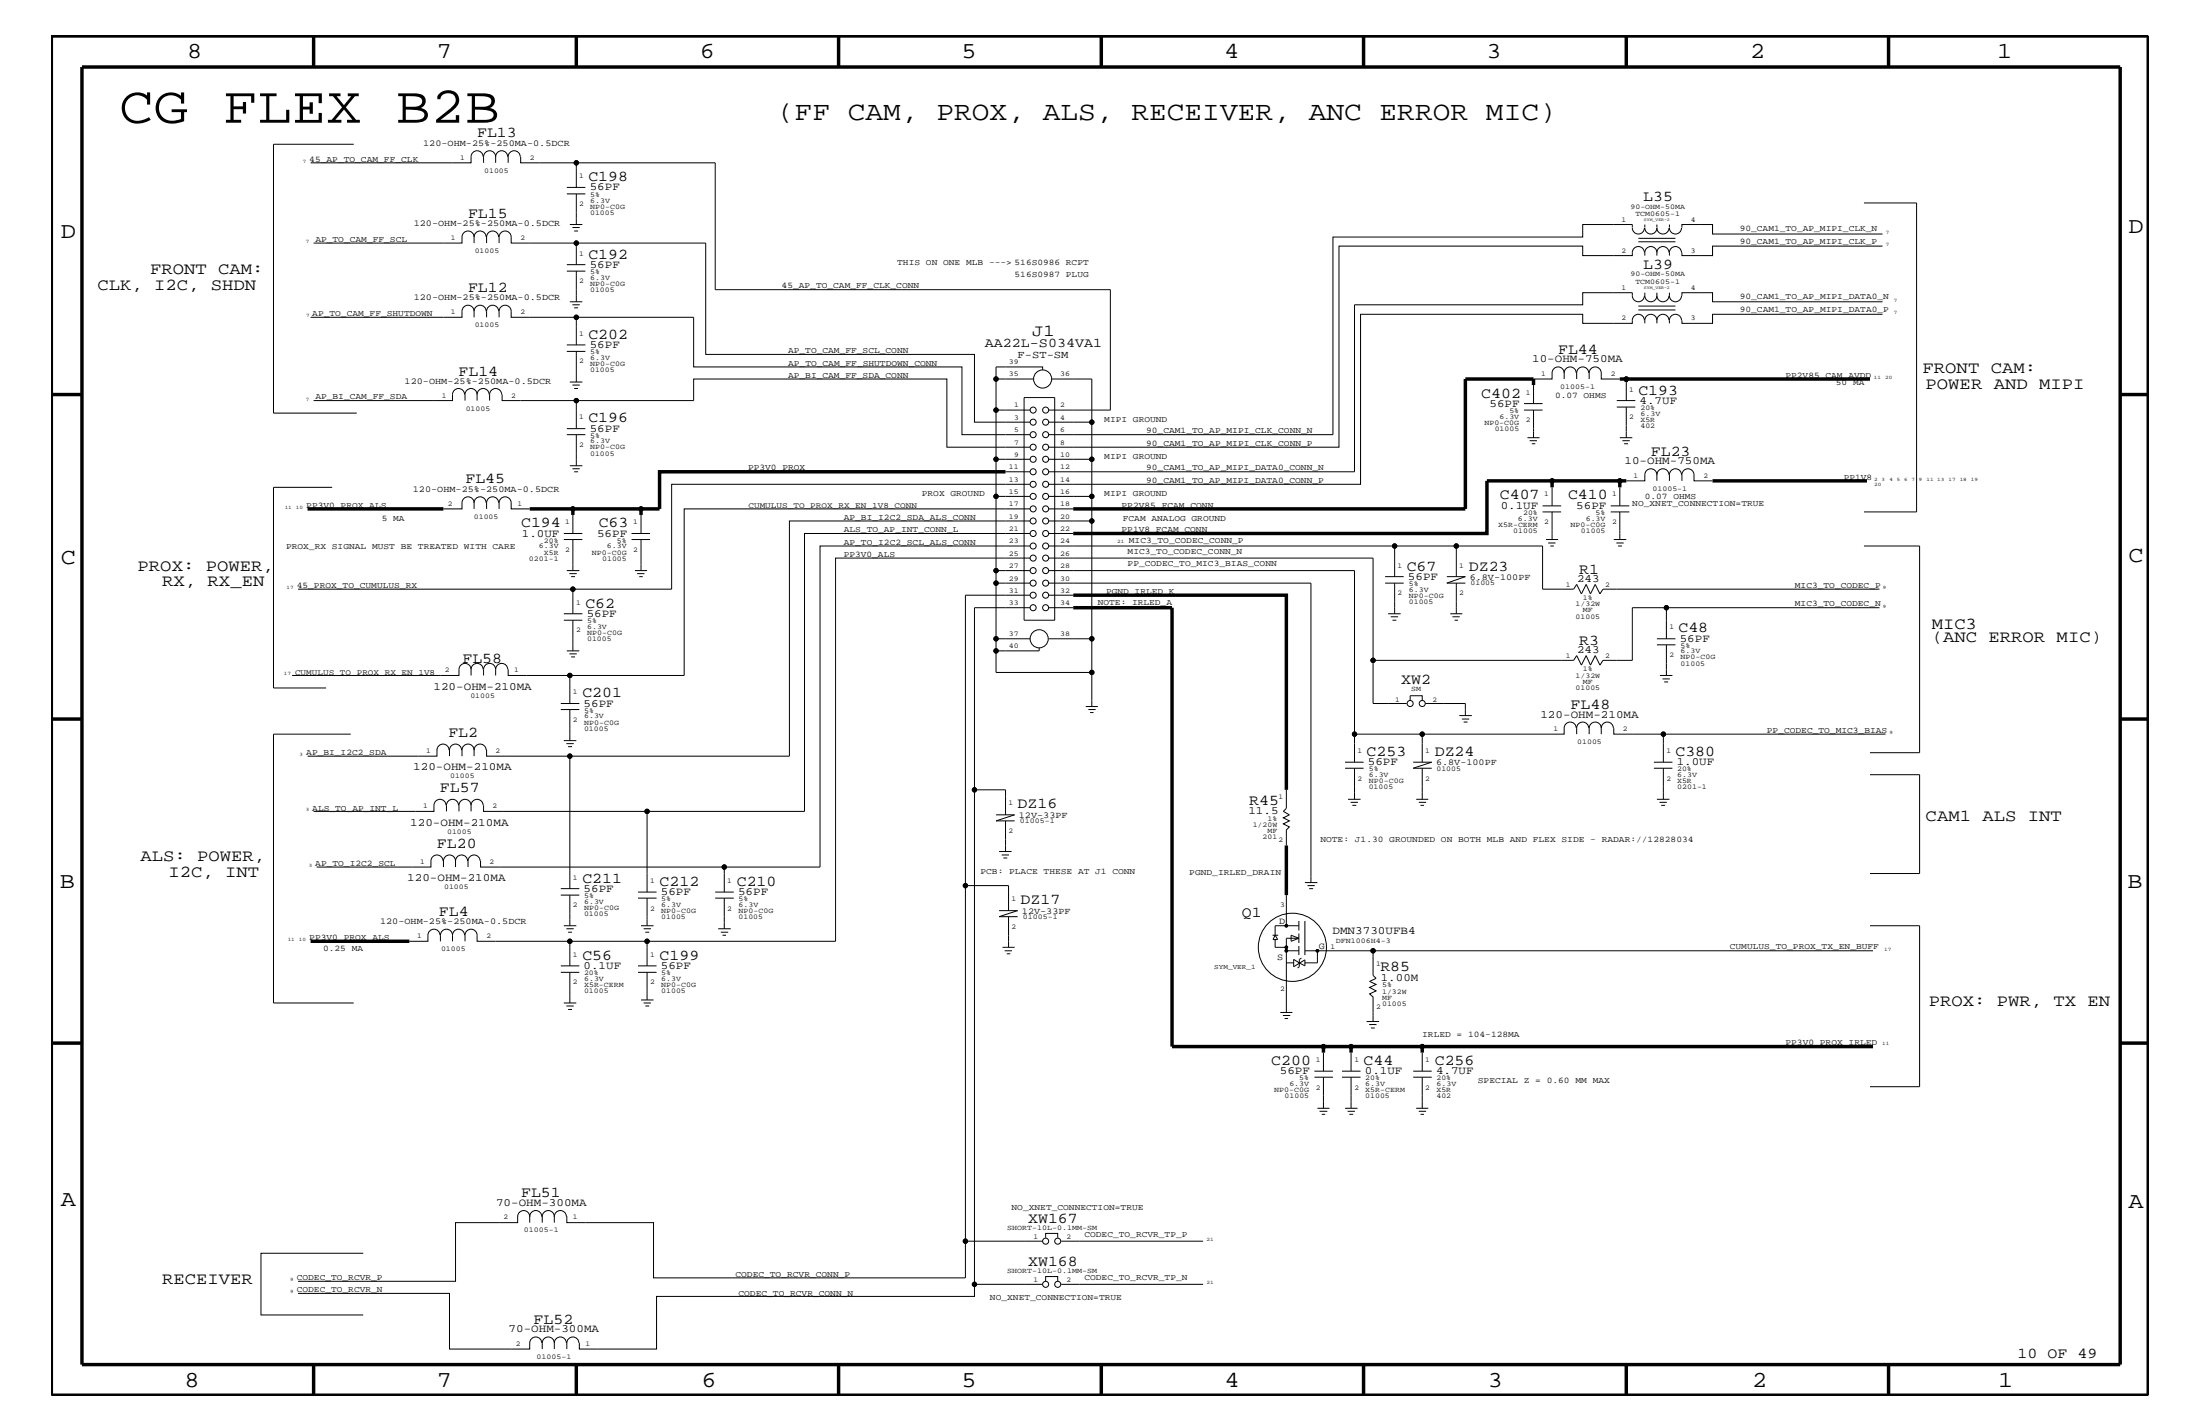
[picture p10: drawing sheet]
<svg xmlns="http://www.w3.org/2000/svg" width="432mm" height="279mm" viewBox="0 0 432 279" stroke-linecap="round" stroke-linejoin="round" font-family="sans-serif">
<g fill="none" stroke="#000" stroke-width=".2">
<path d="M69.4 28.3h-15.7v52.8h16.3M94.8 30.8a1.19 1.19 0 0 0-1.2-1.2 1.19 1.19 0 0 0-1.1 1.2v1.1h-31.5M97.3 30.8a1.19 1.19 0 0 0-1.2-1.2 1.19 1.19 0 0 0-1.2 1.2v1.1M97.3 30.8a1.19 1.19 0 0 1 1.2-1.2 1.19 1.19 0 0 1 1.2 1.2M97.3 30.8v1.1M102.1 30.8a1.19 1.19 0 0 0-1.2-1.2 1.19 1.19 0 0 0-1.2 1.2v1.1M102.2 30.8v1.1h10.9v4.9M111.3 38h3.6M111.3 36.8h3.6M113.1 31.9h27.3v24.9h77.5v23.7h-12.1M113.1 38v6.1M365.8 39.8h10.4v60.6h-10.4"/>
<path d="M93 46.5a1.19 1.19 0 0 0-1.1-1.2 1.19 1.19 0 0 0-1.2 1.2v1.2h-29.1M93 46.5a1.19 1.19 0 0 1 1.2-1.2 1.19 1.19 0 0 1 1.2 1.2M93 46.5v1.2M97.9 46.5a1.19 1.19 0 0 0-1.2-1.2 1.19 1.19 0 0 0-1.2 1.2v1.2M98 47.7v-1.2a1.19 1.19 0 0 1 1.1-1.2 1.19 1.19 0 0 1 1.2 1.2v1.2h38.2v21.8h52.8v13.3h10.9M111.3 53.2h3.6M111.3 51.9h3.6M111.8 44.1h2.5M111.8 59.2h2.5M112.4 44.6h1.4M112.4 59.8h1.4M112.7 45.3h.8"/>
<path d="M113.1 47.7v4.2M113.1 53.2v6M320.4 44.7a1.19 1.19 0 0 0 1.2 1.2 1.19 1.19 0 0 0 1.1-1.2M320.4 44.6v-.5h-9.8v2.4h-49v38.8h-55.8M321.6 47.4h7.2M321.6 46.8h7.2M322.7 49.6a1.19 1.19 0 0 0-1.1-1.2 1.19 1.19 0 0 0-1.2 1.2v.6h-9.8v-1.9h-47.8v39.4h-57M322.7 58a1.19 1.19 0 0 1-1.1 1.2 1.19 1.19 0 0 1-1.2-1.2v-.6h-9.8v2.4h-44.7v32.8h-60.1M322.8 44.7a1.19 1.19 0 0 0 1.2 1.2 1.19 1.19 0 0 0 1.2-1.2 1.19 1.19 0 0 0 1.2 1.2 1.19 1.19 0 0 0 1.2-1.2M322.8 57.4a1.27 1.27 0 0 0 .5 1.6 1.27 1.27 0 0 0 1.7-.3l.2-.7M322.8 44.1v.5M325.2 49.6a1.19 1.19 0 0 0-1.2-1.2 1.19 1.19 0 0 0-1.2 1.2v.6"/>
<path d="M325.2 49.6a1.19 1.19 0 0 1 1.2-1.2 1.19 1.19 0 0 1 1.2 1.2M325.2 58a1.19 1.19 0 0 0 1.2 1.2 1.19 1.19 0 0 0 1.2-1.2M325.2 44.1v.5M325.2 49.6v.6M325.2 57.4v.6M327.7 44.7a1.19 1.19 0 0 0 1.1 1.2 1.19 1.19 0 0 0 1.2-1.2M327.7 57.4a1.27 1.27 0 0 0 .5 1.6 1.27 1.27 0 0 0 1.6-.3l.2-.7M327.7 44.1v.5M330 49.6a1.19 1.19 0 0 0-1.2-1.2 1.19 1.19 0 0 0-1.1 1.2v.6M330.1 44.6v-.5h6v1.8h33.4M330.1 58v-.6h6v1.8h33.4M369.5 48.3h-33.4v1.9h-6v-.6"/>
<path d="M91.2 77.4a1.19 1.19 0 0 0-1.2-1.2 1.19 1.19 0 0 0-1.2 1.2v1.2h-27.2M93 61.1a1.19 1.19 0 0 0-1.1-1.2 1.19 1.19 0 0 0-1.2 1.2v1.2h-29.7M93 61.1a1.19 1.19 0 0 1 1.2-1.2 1.19 1.19 0 0 1 1.2 1.2M93 61.1v1.2M93.6 77.4a1.19 1.19 0 0 0-1.1-1.2 1.19 1.19 0 0 0-1.2 1.2v1.2M93.6 77.4a1.19 1.19 0 0 1 1.2-1.2 1.19 1.19 0 0 1 1.2 1.2M93.6 77.4v1.2M97.9 61.1a1.19 1.19 0 0 0-1.2-1.2 1.19 1.19 0 0 0-1.2 1.2v1.2M98 62.3v-1.2a1.19 1.19 0 0 1 1.1-1.2 1.19 1.19 0 0 1 1.2 1.2v1.2h35.8v9.7h52.7v13.3h13.4M98.5 77.4a1.19 1.19 0 0 0-1.2-1.2 1.19 1.19 0 0 0-1.2 1.2v1.2M98.6 77.4v1.2h37.5v-4.2h49.7v13.3h16.4M111.3 68.9h3.6"/>
<path d="M111.3 67.7h3.6M111.8 75h2.5M112.4 75.6h1.4M112.7 60.4h.8M112.7 76.2h.8M113.1 62.3v5.4M113.1 68.9v6.1M113.1 78.6v5.5M201 78h6v43.7h-6zM202.8 74.4h-7.3v6.1h6.7M204.6 72.6v-.6h-9.1v2.4M206.4 74.4h7.9v8.4"/>
<path d="M299.1 79.2h3.7M301 75.6v3.6M307 73.2a1.19 1.19 0 0 0-1.2-1.2 1.19 1.19 0 0 0-1.2 1.2v1.2h-3.6M307 73.2a1.19 1.19 0 0 1 1.2-1.2 1.19 1.19 0 0 1 1.2 1.2M307 73.2v1.2M311.8 73.2a1.19 1.19 0 0 0-1.2-1.2 1.19 1.19 0 0 0-1.1 1.2v1.2M311.9 74.4v-1.2a1.19 1.19 0 0 1 1.2-1.2 1.19 1.19 0 0 1 1.2 1.2v1.2h3.6M317.3 79.9h3.7M317.3 78.6h3.7M319.2 75v3.6M319.2 79.9v6M321.6 60.8h7.2"/>
<path d="M321.6 60.1h7.2M322.7 62.9a1.19 1.19 0 0 0-1.1-1.2 1.19 1.19 0 0 0-1.2 1.2v.5h-9.8v-1.7h-43.6v33.3h-61.2M325.2 62.9a1.19 1.19 0 0 0-1.2-1.2 1.19 1.19 0 0 0-1.2 1.2v.5M325.2 62.9a1.19 1.19 0 0 1 1.2-1.2 1.19 1.19 0 0 1 1.2 1.2M325.2 62.9v.5M330 62.9a1.19 1.19 0 0 0-1.2-1.2 1.19 1.19 0 0 0-1.1 1.2v.5M369.5 61.7h-33.4v1.7h-6v-.5M65.2 95.6h-11.5v39.4h10.3M93 98.7a1.19 1.19 0 0 1 1.2-1.2 1.19 1.19 0 0 1 1.2 1.2M93 98.7a1.19 1.19 0 0 0-1.1-1.2 1.19 1.19 0 0 0-1.2 1.2v1.2h-3.7M93 98.7v1.2M97.9 98.7a1.19 1.19 0 0 0-1.2-1.2 1.19 1.19 0 0 0-1.2 1.2v1.2"/>
<path d="M98 99.9v-1.2a1.19 1.19 0 0 1 1.1-1.2 1.19 1.19 0 0 1 1.2 1.2v1.2h3.7M111.3 85.3h3.6M111.3 84.1h3.6M111.8 91.4h2.5M112.4 92h1.4M112.7 92.6h.8M113.1 85.3v6.1M195.5 80.5v9.6M195.5 97.4v14.6M197.4 92.6h4.8M202.2 90.1h-6.7v7.3h6.7M202.2 99.9h-67.9v32.6h-22.5v5.5"/>
<path d="M202.2 95h-70.4v20.6h-19.4v4.8M205.8 90.1h8.5v7.3h-8.5M205.8 82.8h8.5v7.3M205.8 99.9h4.9M214.3 97.4v4.8M299.1 80.5h3.7M299.8 85.9h2.4M300.2 86.5h1.5M300.7 87.1h.6M301 80.5v5.4M302.8 99.3h3.6M304.6 95.6v3.7"/>
<path d="M316.1 99.3h3.7M317.9 95.6v3.7M317.9 85.9h2.5M318.4 86.5h1.5M318.8 87.1h.7M325.2 93.2a1.19 1.19 0 0 0-1.2-1.2 1.19 1.19 0 0 0-1.2 1.2v1.1h-3.6M325.2 93.2a1.19 1.19 0 0 1 1.2-1.2 1.19 1.19 0 0 1 1.2 1.2M325.2 93.2v1.1M330 93.2a1.19 1.19 0 0 0-1.2-1.2 1.19 1.19 0 0 0-1.1 1.2v1.1M330.1 94.3v-1.1a1.19 1.19 0 0 1 1.2-1.2 1.19 1.19 0 0 1 1.2 1.2v1.1h3.6M58.5 115.6h53.9M110.7 104.7h3.6"/>
<path d="M110.7 105.9h3.6M111.3 112h2.4M111.8 112.6h1.4M112.1 113.1h.8M112.4 101v3.7M112.4 105.9v6.1M124 104.7h3.6M124 105.9h3.6M124.6 112h2.4M125.1 112.6h1.4M125.5 113.1h.7M125.8 101v3.7"/>
<path d="M125.8 105.9v6.1M195.5 114.4v17.5h18.8v-6.6h-8.5M202.2 102.2h-47.3v46.2h-59.4v-1.3M202.2 107.1h-41.2v63h-66.7v-1.2M202.2 112h-6.7v2.4h6.7M202.2 116.8h-12.7v57h8.5v4.9M202.2 119.2h-10.9v35.8h6.1v4.9M202.2 104.7h-44.3v54.5h-30.9v15.8M202.2 109.5h-38.2v75.2h-37M205.8 112h60.1v32h41.1v-1.1a1.19 1.19 0 0 1 1.2-1.2 1.19 1.19 0 0 1 1.2 1.2M205.8 102.2h8.5v23.1M205.8 107.1h67.9v6"/>
<path d="M205.8 114.4h51.5v58.8M205.8 119.2h4.9M205.8 116.8h4.9M205.8 109.5h63.7v28.5h6.6M205.8 104.7h4.9M271.9 114.4h3.6M271.9 113.1h3.6M273.7 107.1h29.1v8.5h6.1l.6-.9 .9 1.8 .9-1.8 .9 1.8 .9-1.8 .9 1.8 .6-.9h54.3M273.7 114.4v6M284 113.1h3.6l-3.6 1.3h3.6M285.8 107.1v6M285.8 114.4v6"/>
<path d="M302.8 100.4h3.6M303.4 105.9h2.4M303.9 106.5h1.4M304.3 107.1h.7M304.6 100.4v5.5M316.1 100.4h3.7M316.7 105.9h2.5M317.2 106.5h1.5M317.6 107.1h.7M317.9 100.4v5.5M327.1 119.2h-6.7v10.4h-5.8l-.6 .9-.9-1.9-.9 1.9-.9-1.9-.9 1.9-.9-1.9-.6 1h-39.4M365.8 107.1h11v40.6h-9.8"/>
<path d="M368.9 119.2h-41.8v6.1M92.5 131.3a1.19 1.19 0 0 1 1.1-1.1 1.19 1.19 0 0 1 1.2 1.1M92.5 131.3a1.19 1.19 0 0 0-1.2-1.1 1.19 1.19 0 0 0-1.2 1.1v1.2h-32.8M92.5 131.3v1.2M97.3 131.3a1.19 1.19 0 0 0-1.2-1.1 1.19 1.19 0 0 0-1.2 1.1v1.2M97.3 131.3a1.19 1.19 0 0 1 1.2-1.1 1.19 1.19 0 0 1 1.2 1.1M97.3 131.3v1.2M99.7 131.3v1.2h12.1M110.1 138h3.6M110.1 139.2h3.6M110.7 121.7h3.6M110.7 120.4h3.6"/>
<path d="M111.3 127.7h2.4M111.8 128.3h1.4M111.8 139.2v6.1M112.1 128.9h.8M112.4 121.7v6M195.5 125.3h6.7M204 127.1v.6h-8.5M213.1 138.6h2.4M213.6 139.2h1.5M214 139.8h.6M214.3 131.9v6.7M272.5 120.4h2.4"/>
<path d="M273 121h1.4M273.3 121.7h.8M276.8 137.4v-.9h2.3v.9M279.7 138h7.9v2.4M284.6 120.4h2.4M285.1 121h1.4M285.5 121.7h.7M325.2 125.3h3.6M325.2 126.5h3.6M325.8 132.5h2.5M326.3 133.2h1.4M326.6 133.8h.8"/>
<path d="M327.1 126.5v6M68.8 144h-15.1v52.8h15.7M85.8 147.1v1.3h-25.4M85.8 147.2a1.19 1.19 0 0 1 1.2-1.2 1.19 1.19 0 0 1 1.1 1.2M87.5 158a1.19 1.19 0 0 0-1.1-1.2 1.19 1.19 0 0 0-1.2 1.2v1.2h-23.6M88.2 147.2a1.19 1.19 0 0 1 1.2-1.2 1.19 1.19 0 0 1 1.2 1.2M88.2 147.1v1.3M90 158a1.19 1.19 0 0 0-1.2-1.2 1.19 1.19 0 0 0-1.2 1.2v1.2M90.7 147.2a1.19 1.19 0 0 1 1.2-1.2 1.19 1.19 0 0 1 1.1 1.2 1.19 1.19 0 0 1 1.2-1.2 1.19 1.19 0 0 1 1.2 1.2M90.7 147.1v1.3M92.5 158a1.19 1.19 0 0 0-1.2-1.2 1.19 1.19 0 0 0-1.2 1.2v1.2M92.5 158a1.19 1.19 0 0 1 1.1-1.2 1.19 1.19 0 0 1 1.2 1.2"/>
<path d="M92.5 158v1.2M93 147.1v1.3M94.9 158v1.2h32.1M110.7 145.3h2.4M111.2 145.9h1.4M111.5 146.5h.8M111.8 148.4v26M191.3 155v97h13.3M195.5 159.9h3.6l-3.6 1.2h3.6M252.5 155v3.6l-.6 .6 1.2 .7-1.2 .6 1.2 .6-1.2 .6 1.2 .5-.6 .6v3.1M264 150.7h3.6M264 149.5h3.6"/>
<path d="M264.6 156.8h2.4M265.1 157.4h1.4M265.4 158h.8M265.9 144v5.5M265.9 150.7v6.1M277.4 149.5h3.6l-3.6 1.2h3.6M278 156.8h2.3M278.5 157.4h1.4M278.8 158h.7M279.1 144v5.5M279.1 150.7v6.1M286.4 140.4h2.5"/>
<path d="M286.9 141.1h1.5M287.3 141.7h.7M311.8 142.9a1.19 1.19 0 0 0-1.2-1.2 1.19 1.19 0 0 0-1.1 1.2v1.1M314.3 142.9a1.19 1.19 0 0 0-1.2-1.2 1.19 1.19 0 0 0-1.2 1.2v1.1M314.3 142.9a1.19 1.19 0 0 1 1.2-1.2 1.19 1.19 0 0 1 1.2 1.2M314.3 142.9v1.1M316.7 142.9v1.1h53.4M324.6 150.7h3.7M324.6 149.5h3.7M325.2 156.8h2.5M325.7 157.4h1.5M326.1 158h.7"/>
<path d="M326.5 144v5.5M326.5 150.7v6.1M367 152h9.8v19.4h-9.8M87 168.9a1.19 1.19 0 0 0-1.2-1.1 1.19 1.19 0 0 0-1.2 1.1v1.2h-22.5M89.4 168.9a1.19 1.19 0 0 0-1.2-1.1 1.19 1.19 0 0 0-1.2 1.1v1.2M89.4 168.9a1.19 1.19 0 0 1 1.2-1.1 1.19 1.19 0 0 1 1.2 1.1M89.4 168.9v1.2M94.2 168.9a1.19 1.19 0 0 0-1.2-1.1 1.19 1.19 0 0 0-1.1 1.1v1.2M110.1 175.6h3.6M110.1 174.4h3.6M111.8 175.6v6M125.2 176.2h3.7"/>
<path d="M125.2 175h3.7M127 176.2v5.4M140.4 176.2h3.6M140.4 175h3.6M142.2 170.1v4.9M142.2 176.2v6M189.5 173.8v69.7h15.1M196.1 167.1h2.4M196.1 178.7h3.6l-3.6 1.2h3.6M196.6 167.8h1.4M196.9 168.3h.8M197.4 161.1v6"/>
<path d="M198 179.9v6M252.5 175.6v6M256.1 173.2h2.5M256.6 173.8h1.5M257 174.4h.7M86.4 183.5a1.19 1.19 0 0 0-1.2-1.2 1.19 1.19 0 0 0-1.2 1.2v1.2h-3.7M88.8 183.5a1.19 1.19 0 0 0-1.2-1.2 1.19 1.19 0 0 0-1.2 1.2v1.2M88.8 183.5a1.19 1.19 0 0 1 1.2-1.2 1.19 1.19 0 0 1 1.2 1.2M88.8 183.5v1.2M91.3 184.7v-1.2a1.19 1.19 0 0 1 1.2-1.2 1.19 1.19 0 0 1 1.1 1.2v1.2h18.2M110.1 190.8h3.6M110.1 189.5h3.6"/>
<path d="M110.7 181.6h2.4M110.7 196.8h2.4M111.2 182.2h1.4M111.2 197.4h1.4M111.5 182.9h.8M111.5 198.1h.8M111.8 190.8v6M125.2 190.8h3.7M125.2 189.5h3.7M125.8 181.6h2.5M125.8 196.2h2.5M126.3 182.2h1.5"/>
<path d="M126.3 196.8h1.5M126.7 182.9h.7M126.7 197.4h.7M127 184.7h-15.2v4.8M127 184.7v4.8M127 190.8v5.4M141 182.2h2.4M141.5 182.9h1.4M141.8 183.5h.7M196.8 185.9h2.3M197.2 186.5h1.4M197.6 187.1h.7"/>
<path d="M249.8 183.5h1.1M250.3 184.3v1.6h2.2M251.3 198.7h2.4M251.8 199.2h1.4M252.1 199.8h.7M252.5 186.5h2.4M252.5 188.9h1.4M253.4 183.5l1.5 .6-1.5 .6zM253.9 188.2l2.2 1.3v-1.2l-2.2 1.4zM254.9 181.6h-4.6v1.9l.5 .8h-.9l.4-.8M254.9 184.1h-2.4v14.6M254.9 180.7v1.9"/>
<path d="M254.9 183.2v1.8M254.9 185.6v1.8M255.4 188l-.4 .2v1.5l-.3 .2M256.1 186.5h13.4M256.1 180.7v6.7M258.6 186.5v2.4h-2.5M367 181.6h9.8v31.6h-9.8M367.6 186.5h-98.1v4.9l.6 .6-1.3 .6 1.3 .6-1.3 .5 1.3 .7-1.3 .6 .7 .6v4.8M258 211.4h3.6M258 210.2h3.6M258.6 217.5h2.3M259 218h1.5"/>
<path d="M259.4 218.6h.7M259.8 206.5v3.7M259.8 211.4v6.1M263.4 211.4h3.6M263.4 210.2h3.6M264 217.5h2.4M264.5 218h1.4M264.8 218.6h.8M265.2 206.5v3.7M265.2 211.4v6.1M268.2 200.4h2.5M268.7 201h1.5"/>
<path d="M269.1 201.7h.7M277.4 211.4h3.6M277.4 210.2h3.6M278 217.5h2.3M278.5 218h1.4M278.8 218.6h.7M279.1 206.5v3.7M279.1 211.4v6.1M101.6 238.7a1.19 1.19 0 0 1 1.2-1.2 1.19 1.19 0 0 1 1.2 1.2 1.19 1.19 0 0 1 1.2-1.2 1.19 1.19 0 0 1 1.1 1.2M101.6 238.6v1.3h-12.2v11.5h-30.9M104 238.6v1.3M106.4 238.7a1.19 1.19 0 0 1 1.2-1.2 1.19 1.19 0 0 1 1.2 1.2 1.19 1.19 0 0 1 1.2-1.2 1.19 1.19 0 0 1 1.2 1.2"/>
<path d="M106.4 238.6v1.3M108.8 238.6v1.3M111.3 238.6v1.3h17v10.8h61.2v-7.2M58.5 253.8h29.7v10.9h15.8v-1.2a1.19 1.19 0 0 1 1.2-1.2 1.19 1.19 0 0 1 1.1 1.2M71.3 245.9h-20.1v12.1h20.1M191.3 252v2.4h-62.4v10.3h-15.2v-1.2M205.2 242.9v-.9h2.4v.9M205.2 251.4v-.9h2.4v.9M208.3 243.5h27.8M208.3 252h27.8M108.8 263.5a1.19 1.19 0 0 1 1.2-1.2 1.19 1.19 0 0 1 1.2 1.2M108.8 263.5a1.19 1.19 0 0 0-1.2-1.2 1.19 1.19 0 0 0-1.2 1.2v1.2"/>
<path d="M108.8 263.5v1.2M113.6 263.5a1.19 1.19 0 0 0-1.2-1.2 1.19 1.19 0 0 0-1.1 1.2v1.2"/>
<circle cx="113.1" cy="31.9" r=".42"/>
<circle cx="113.1" cy="47.7" r=".42"/>
<circle cx="113.1" cy="62.3" r=".42"/>
<circle cx="113.1" cy="78.6" r=".42"/>
<circle cx="195.5" cy="74.4" r=".42"/>
<circle cx="204.6" cy="74.4" r="1.78"/>
<circle cx="319.2" cy="74.4" r=".42"/>
<circle cx="112.4" cy="99.9" r=".42"/>
<circle cx="125.8" cy="99.9" r=".42"/>
<circle cx="195.5" cy="80.5" r=".42"/>
<circle cx="195.5" cy="97.4" r=".42"/>
<circle cx="195.5" cy="90.1" r=".42"/>
<circle cx="202.8" cy="95" r=".59"/>
<circle cx="202.8" cy="85.3" r=".59"/>
<circle cx="202.8" cy="87.7" r=".59"/>
<circle cx="202.8" cy="99.9" r=".59"/>
<circle cx="202.8" cy="90.1" r=".59"/>
<circle cx="202.8" cy="80.5" r=".59"/>
<circle cx="202.8" cy="97.4" r=".59"/>
<circle cx="202.8" cy="92.6" r=".59"/>
<circle cx="202.8" cy="82.8" r=".59"/>
<circle cx="205.2" cy="85.3" r=".59"/>
<circle cx="205.2" cy="87.7" r=".59"/>
<circle cx="205.2" cy="95" r=".59"/>
<circle cx="205.2" cy="90.1" r=".59"/>
<circle cx="205.2" cy="99.9" r=".59"/>
<circle cx="205.2" cy="80.5" r=".59"/>
<circle cx="205.2" cy="97.4" r=".59"/>
<circle cx="205.2" cy="82.8" r=".59"/>
<circle cx="205.2" cy="92.6" r=".59"/>
<circle cx="214.3" cy="97.4" r=".42"/>
<circle cx="214.3" cy="90.1" r=".42"/>
<circle cx="214.3" cy="82.8" r=".42"/>
<circle cx="304.6" cy="94.3" r=".42"/>
<circle cx="317.9" cy="94.3" r=".42"/>
<circle cx="112.4" cy="115.6" r=".42"/>
<circle cx="195.5" cy="114.4" r=".42"/>
<circle cx="195.5" cy="112" r=".42"/>
<circle cx="202.8" cy="112" r=".59"/>
<circle cx="202.8" cy="104.7" r=".59"/>
<circle cx="202.8" cy="102.2" r=".59"/>
<circle cx="202.8" cy="114.4" r=".59"/>
<circle cx="202.8" cy="107.1" r=".59"/>
<circle cx="202.8" cy="116.8" r=".59"/>
<circle cx="202.8" cy="119.2" r=".59"/>
<circle cx="202.8" cy="109.5" r=".59"/>
<circle cx="205.2" cy="112" r=".59"/>
<circle cx="205.2" cy="104.7" r=".59"/>
<circle cx="205.2" cy="114.4" r=".59"/>
<circle cx="205.2" cy="102.2" r=".59"/>
<circle cx="205.2" cy="107.1" r=".59"/>
<circle cx="205.2" cy="116.8" r=".59"/>
<circle cx="205.2" cy="119.2" r=".59"/>
<circle cx="205.2" cy="109.5" r=".59"/>
<circle cx="214.3" cy="102.2" r=".42"/>
<circle cx="273.7" cy="107.1" r=".42"/>
<circle cx="285.8" cy="107.1" r=".42"/>
<circle cx="327.1" cy="119.2" r=".42"/>
<circle cx="111.8" cy="132.5" r=".42"/>
<circle cx="195.5" cy="125.3" r=".42"/>
<circle cx="195.5" cy="127.7" r=".42"/>
<circle cx="204" cy="125.3" r="1.78"/>
<circle cx="214.3" cy="125.3" r=".42"/>
<circle cx="214.3" cy="131.9" r=".42"/>
<circle cx="269.5" cy="129.6" r=".42"/>
<circle cx="276.8" cy="138" r=".59"/>
<circle cx="279.1" cy="138" r=".59"/>
<circle cx="111.8" cy="148.4" r=".42"/>
<circle cx="127" cy="159.2" r=".42"/>
<circle cx="191.3" cy="155" r=".42"/>
<circle cx="265.9" cy="144" r=".42"/>
<circle cx="279.1" cy="144" r=".42"/>
<circle cx="326.5" cy="144" r=".42"/>
<circle cx="142.2" cy="170.1" r=".42"/>
<circle cx="189.5" cy="173.8" r=".42"/>
<circle cx="111.8" cy="184.7" r=".42"/>
<circle cx="127" cy="184.7" r=".42"/>
<circle cx="252.5" cy="186.5" r=".25"/>
<circle cx="252.5" cy="185.9" r=".25"/>
<circle cx="252.5" cy="181.6" r=".25"/>
<circle cx="253.7" cy="185.9" r="6.7"/>
<circle cx="258.6" cy="186.5" r=".25"/>
<circle cx="269.5" cy="186.5" r=".42"/>
<circle cx="259.8" cy="205.3" r=".42"/>
<circle cx="265.2" cy="205.3" r=".42"/>
<circle cx="279.1" cy="205.3" r=".42"/>
<circle cx="189.5" cy="243.5" r=".42"/>
<circle cx="191.3" cy="252" r=".42"/>
<circle cx="205.2" cy="243.5" r=".59"/>
<circle cx="205.2" cy="252" r=".59"/>
<circle cx="207.6" cy="243.5" r=".59"/>
<circle cx="207.6" cy="252" r=".59"/>
</g>
<g fill="#000">
<circle cx="113.1" cy="31.9" r=".42"/>
<circle cx="113.1" cy="47.7" r=".42"/>
<circle cx="113.1" cy="62.3" r=".42"/>
<circle cx="113.1" cy="78.6" r=".42"/>
<circle cx="195.5" cy="74.4" r=".42"/>
<circle cx="319.2" cy="74.4" r=".42"/>
<circle cx="112.4" cy="99.9" r=".42"/>
<circle cx="125.8" cy="99.9" r=".42"/>
<circle cx="195.5" cy="80.5" r=".42"/>
<circle cx="195.5" cy="97.4" r=".42"/>
<circle cx="195.5" cy="90.1" r=".42"/>
<circle cx="214.3" cy="97.4" r=".42"/>
<circle cx="214.3" cy="90.1" r=".42"/>
<circle cx="214.3" cy="82.8" r=".42"/>
<circle cx="304.6" cy="94.3" r=".42"/>
<circle cx="317.9" cy="94.3" r=".42"/>
<circle cx="112.4" cy="115.6" r=".42"/>
<circle cx="195.5" cy="114.4" r=".42"/>
<circle cx="195.5" cy="112" r=".42"/>
<circle cx="214.3" cy="102.2" r=".42"/>
<circle cx="273.7" cy="107.1" r=".42"/>
<circle cx="285.8" cy="107.1" r=".42"/>
<circle cx="327.1" cy="119.2" r=".42"/>
<circle cx="111.8" cy="132.5" r=".42"/>
<circle cx="195.5" cy="125.3" r=".42"/>
<circle cx="195.5" cy="127.7" r=".42"/>
<circle cx="214.3" cy="125.3" r=".42"/>
<circle cx="214.3" cy="131.9" r=".42"/>
<circle cx="269.5" cy="129.6" r=".42"/>
<circle cx="111.8" cy="148.4" r=".42"/>
<circle cx="127" cy="159.2" r=".42"/>
<circle cx="191.3" cy="155" r=".42"/>
<circle cx="265.9" cy="144" r=".42"/>
<circle cx="279.1" cy="144" r=".42"/>
<circle cx="326.5" cy="144" r=".42"/>
<circle cx="142.2" cy="170.1" r=".42"/>
<circle cx="189.5" cy="173.8" r=".42"/>
<circle cx="111.8" cy="184.7" r=".42"/>
<circle cx="127" cy="184.7" r=".42"/>
<circle cx="252.5" cy="186.5" r=".25"/>
<circle cx="252.5" cy="185.9" r=".25"/>
<circle cx="252.5" cy="181.6" r=".25"/>
<circle cx="258.6" cy="186.5" r=".25"/>
<circle cx="269.5" cy="186.5" r=".42"/>
<circle cx="259.8" cy="205.3" r=".42"/>
<circle cx="265.2" cy="205.3" r=".42"/>
<circle cx="279.1" cy="205.3" r=".42"/>
<circle cx="189.5" cy="243.5" r=".42"/>
<circle cx="191.3" cy="252" r=".42"/>
</g>
<g fill="none" stroke="#000" stroke-width=".68" stroke-linecap="butt">
<path d="M10.1 7.1h411.5v266.7h-411.5zM16.1 13.2h400v254.5h-400zM61.6 7.1v6.1M113.1 7.1v6.1M164.6 7.1v6.1M216.2 7.1v6.1M267.6 7.1v6.1M319.2 7.1v6.1M370.7 7.1v6.1M10.1 77.4h6M301 75.6v-1.2h-13.4v25.5h-76.9M317.9 74.4h1.3"/>
<path d="M367 74.4h-47.8v.6M416.1 77.4h5.5M60.4 99.9h26.6M112.4 99.9v1.1M125.8 99.9v1.1M197.4 92.6h-67.9v7.3h-25.5M304.6 94.3h-12.8v10.4h-81.1M317.9 94.3h-13.3v1.3M319.2 94.3h-1.3v1.3M336.1 94.3h30.3M210.7 116.8h41.8v38.2M210.7 119.2h19.3v86.1h29.8"/>
<path d="M10.1 141.1h6M416.1 141.1h5.5M252.5 165.9v9.7M61 184.7h19.3M10.1 204.7h6M265.2 205.3h-5.4v1.2M279.1 205.3h-13.9v1.2M367.6 205.3h-88.5v1.2M416.1 204.7h5.5M61.6 267.7v6.1M113.1 267.7v6.1M164.6 267.7v6.1"/>
<path d="M216.2 268v5.8M267.6 267.7v6.1M319.2 267.7v6.1M370.7 267.7v6.1"/>
</g>
<text font-size="10.2" x="23.4" y="24.1">CG FLEX B2B</text>
<text font-size="5.2" x="152.5" y="23.5">(FF CAM, PROX, ALS, RECEIVER, ANC ERROR MIC)</text>
<g font-size="4.5">
<text x="36.7" y="11.5">8</text>
<text x="85.8" y="11.5">7</text>
<text x="137.3" y="11.5">6</text>
<text x="188.7" y="11.5">5</text>
<text x="240.3" y="11.5">4</text>
<text x="291.8" y="11.5">3</text>
<text x="343.5" y="11.5">2</text>
<text x="392" y="11.5">1</text>
<text x="11.9" y="46.8">D</text>
<text x="417.7" y="45.7">D</text>
<text x="11.9" y="110.6">C</text>
<text x="417.7" y="110.3">C</text>
<text x="11.8" y="174.3">B</text>
<text x="417.6" y="174.2">B</text>
<text x="11.9" y="236.7">A</text>
<text x="417.7" y="237.1">A</text>
<text x="36.2" y="272.1">8</text>
<text x="85.8" y="272.1">7</text>
<text x="137.7" y="272.1">6</text>
<text x="188.7" y="272.1">5</text>
<text x="240.4" y="272.1">4</text>
<text x="292" y="272.1">3</text>
<text x="343.9" y="272.1">2</text>
<text x="392.2" y="272.1">1</text>
</g>
<g font-size="3.3">
<text x="29.5" y="53.8">FRONT CAM:</text>
<text x="19.1" y="56.8">CLK, I2C, SHDN</text>
<text x="202.6" y="65.9">J1</text>
<text x="377.4" y="73.2">FRONT CAM:</text>
<text x="378" y="76.2">POWER AND MIPI</text>
<text x="27" y="112">PROX: POWER,</text>
<text x="31.8" y="115">RX, RX_EN</text>
<text x="379.1" y="125.9">(ANC ERROR MIC)</text>
<text x="379.1" y="123.5">MIC3</text>
<text x="378" y="161.1">CAM1 ALS INT</text>
<text x="27.6" y="168.9">ALS: POWER,</text>
<text x="33.1" y="172">I2C, INT</text>
<text x="378.5" y="197.4">PROX: PWR, TX EN</text>
<text x="31.8" y="252">RECEIVER</text>
</g>
<g font-size="3">
<text x="93.6" y="27">FL13</text>
<text x="115.5" y="35.6">C198</text>
<text x="322.5" y="39.5">L35</text>
<text x="91.9" y="42.7">FL15</text>
<text x="115.5" y="50.7">C192</text>
<text x="322.5" y="52.8">L39</text>
<text x="91.9" y="57.3">FL12</text>
<text x="115.5" y="66.5">C202</text>
<text x="305.8" y="69.4">FL44</text>
<text x="90" y="73.7">FL14</text>
<text x="321.6" y="77.4">C193</text>
<text x="115.5" y="82.8">C196</text>
<text x="290.7" y="78">C402</text>
<text x="324" y="89.4">FL23</text>
<text x="91.4" y="94.9">FL45</text>
<text x="294.4" y="98">C407</text>
<text x="307.8" y="98">C410</text>
<text x="102.3" y="103.5">C194</text>
<text x="117.5" y="103.5">C63</text>
<text x="276.1" y="112">C67</text>
<text x="288.3" y="112">DZ23</text>
<text x="310" y="112.6">R1</text>
<text x="114.9" y="119.2">C62</text>
<text x="329.4" y="124.1">C48</text>
<text x="90.8" y="130">FL58</text>
<text x="310" y="126.5">R3</text>
<text x="114.3" y="136.8">C201</text>
<text x="275" y="134.2">XW2</text>
<text x="308.3" y="139.1">FL48</text>
<text x="88" y="144.6">FL2</text>
<text x="268.2" y="148.4">C253</text>
<text x="281.6" y="148.4">DZ24</text>
<text x="328.8" y="148.4">C380</text>
<text x="86.4" y="155.5">FL57</text>
<text x="199.7" y="158.6">DZ16</text>
<text x="245.2" y="157.9">R45</text>
<text x="85.8" y="166.4">FL20</text>
<text x="114.3" y="173.2">C211</text>
<text x="129.5" y="173.8">C212</text>
<text x="144.6" y="173.8">C210</text>
<text x="86.1" y="179.7">FL4</text>
<text x="200.3" y="177.4">DZ17</text>
<text x="243.8" y="179.9">Q1</text>
<text x="114.3" y="188.3">C56</text>
<text x="129.5" y="188.3">C199</text>
<text x="270.9" y="190.6">R85</text>
<text x="249.5" y="208.9">C200</text>
<text x="267.6" y="208.9">C44</text>
<text x="281.6" y="208.9">C256</text>
<text x="102.3" y="234.9">FL51</text>
<text x="201.8" y="240">XW167</text>
<text x="201.8" y="248.4">XW168</text>
<text x="104.7" y="259.7">FL52</text>
<text x="396" y="266.5">10 OF 49</text>
</g>
<text font-size="2.6" x="193.3" y="68.1">AA22L-S034VA1</text>
<g font-size="2.2">
<text x="115.7" y="37.4">56PF</text>
<text x="115.7" y="52.5">56PF</text>
<text x="115.7" y="68.4">56PF</text>
<text x="300.7" y="71.1">10-OHM-750MA</text>
<text x="292.4" y="79.9">56PF</text>
<text x="321.8" y="79.2">4.7UF</text>
<text x="115.7" y="84.7">56PF</text>
<text x="318.9" y="91.1">10-OHM-750MA</text>
<text x="294.6" y="99.9">0.1UF</text>
<text x="309.4" y="99.9">56PF</text>
<text x="102.4" y="105.3">1.0UF</text>
<text x="117.2" y="105.3">56PF</text>
<text x="276.4" y="113.7">56PF</text>
<text x="309.5" y="114.2">243</text>
<text x="115.1" y="121">56PF</text>
<text x="329.7" y="125.9">56PF</text>
<text x="309.5" y="128.2">243</text>
<text x="85.1" y="135.3">120-OHM-210MA</text>
<text x="114.6" y="138.6">56PF</text>
<text x="302.3" y="140.8">120-OHM-210MA</text>
<text x="81.1" y="151.1">120-OHM-210MA</text>
<text x="268.5" y="150.1">56PF</text>
<text x="329.1" y="150.1">1.0UF</text>
<text x="80.5" y="162">120-OHM-210MA</text>
<text x="245" y="159.7">11.5</text>
<text x="79.9" y="172.9">120-OHM-210MA</text>
<text x="114.6" y="175">56PF</text>
<text x="129.7" y="175.6">56PF</text>
<text x="144.9" y="175.6">56PF</text>
<text x="261.5" y="183.2">DMN3730UFB4</text>
<text x="114.6" y="190.2">0.1UF</text>
<text x="129.7" y="190.2">56PF</text>
<text x="271" y="192.5">1.00M</text>
<text x="251.2" y="210.8">56PF</text>
<text x="267.9" y="210.8">0.1UF</text>
<text x="281.9" y="210.8">4.7UF</text>
<text x="97.4" y="236.6">70-OHM-300MA</text>
<text x="99.8" y="261.4">70-OHM-300MA</text>
</g>
<text font-size="2.1" x="199.7" y="70.2">F-ST-SM</text>
<g font-size="1.9">
<text x="251" y="181.4">D</text>
<text x="250.7" y="188.3">S</text>
<text x="258.8" y="186.1">G</text>
</g>
<g font-size="1.8">
<text x="83.1" y="28.6">120-OHM-25%-250MA-0.5DCR</text>
<text x="81.2" y="44.4">120-OHM-25%-250MA-0.5DCR</text>
<text x="81.2" y="59">120-OHM-25%-250MA-0.5DCR</text>
<text x="79.4" y="75.4">120-OHM-25%-250MA-0.5DCR</text>
<text x="81" y="96.5">120-OHM-25%-250MA-0.5DCR</text>
<text x="288.5" y="113.7">6.8V-100PF</text>
<text x="281.9" y="150.1">6.8V-100PF</text>
<text x="200" y="160.5">12V-33PF</text>
<text x="200.6" y="179.3">12V-33PF</text>
<text x="74.6" y="181.4">120-OHM-25%-250MA-0.5DCR</text>
</g>
<g font-size="1.7">
<text x="60.7" y="31.7">45_AP_TO_CAM_FF_CLK</text>
<text x="61.9" y="47.4">AP_TO_CAM_FF_SCL</text>
<text x="341.5" y="45.4">90_CAM1_TO_AP_MIPI_CLK_N</text>
<text x="341.5" y="47.9">90_CAM1_TO_AP_MIPI_CLK_P</text>
<text x="176.1" y="51.9">THIS ON ONE MLB ---&gt; 516S0986 RCPT</text>
<text x="153.4" y="56.6">45_AP_TO_CAM_FF_CLK_CONN</text>
<text x="199.1" y="54.4">516S0987 PLUG</text>
<text x="341.5" y="58.7">90_CAM1_TO_AP_MIPI_DATA0_N</text>
<text x="61.3" y="62">AP_TO_CAM_FF_SHUTDOWN</text>
<text x="341.5" y="61.2">90_CAM1_TO_AP_MIPI_DATA0_P</text>
<text x="154.7" y="71.7">AP_TO_CAM_FF_SHUTDOWN_CONN</text>
<text x="154.7" y="69.3">AP_TO_CAM_FF_SCL_CONN</text>
<text x="154.7" y="74.1">AP_BI_CAM_FF_SDA_CONN</text>
<text x="350.4" y="74.1">PP2V85_CAM_AVDD</text>
<text x="360.3" y="75.6">50 MA</text>
<text x="61.9" y="78.3">AP_BI_CAM_FF_SDA</text>
<text x="216.7" y="82.8">MIPI GROUND</text>
<text x="305.2" y="78">0.07 OHMS</text>
<text x="225" y="85">90_CAM1_TO_AP_MIPI_CLK_CONN_N</text>
<text x="225" y="87.5">90_CAM1_TO_AP_MIPI_CLK_CONN_P</text>
<text x="146.8" y="92.3">PP3V0_PROX</text>
<text x="216.7" y="90.1">MIPI GROUND</text>
<text x="225" y="92.3">90_CAM1_TO_AP_MIPI_DATA0_CONN_N</text>
<text x="225" y="94.8">90_CAM1_TO_AP_MIPI_DATA0_CONN_P</text>
<text x="361.9" y="94.2">PP1V8</text>
<text x="60.1" y="99.6">PP3V0_PROX_ALS</text>
<text x="180.9" y="97.4">PROX GROUND</text>
<text x="216.7" y="97.4">MIPI GROUND</text>
<text x="220.1" y="99.6">PP2V85_FCAM_CONN</text>
<text x="320.4" y="99.3">NO_XNET_CONNECTION=TRUE</text>
<text x="322.8" y="98">0.07 OHMS</text>
<text x="56.1" y="107.7">PROX_RX SIGNAL MUST BE TREATED WITH CARE</text>
<text x="74.9" y="102.2">5 MA</text>
<text x="165.6" y="104.4">ALS_TO_AP_INT_CONN_L</text>
<text x="165.6" y="106.9">AP_TO_I2C2_SCL_ALS_CONN</text>
<text x="165.6" y="102.1">AP_BI_I2C2_SDA_ALS_CONN</text>
<text x="220.1" y="104.4">PP1V8_FCAM_CONN</text>
<text x="220.4" y="102.2">FCAM ANALOG GROUND</text>
<text x="221.6" y="106.5">MIC3_TO_CODEC_CONN_P</text>
<text x="165.6" y="109.3">PP3V0_ALS</text>
<text x="221.3" y="108.7">MIC3_TO_CODEC_CONN_N</text>
<text x="221.3" y="111.1">PP_CODEC_TO_MIC3_BIAS_CONN</text>
<text x="58.3" y="115.3">45_PROX_TO_CUMULUS_RX</text>
<text x="215.5" y="118.6">NOTE: IRLED_A</text>
<text x="217.1" y="116.5">PGND_IRLED_K</text>
<text x="352.3" y="119">MIC3_TO_CODEC_N</text>
<text x="352.3" y="115.3">MIC3_TO_CODEC_P</text>
<text x="346.8" y="143.9">PP_CODEC_TO_MIC3_BIAS</text>
<text x="60.1" y="148.1">AP_BI_I2C2_SDA</text>
<text x="61.3" y="159">ALS_TO_AP_INT_L</text>
<text x="259.2" y="165.3">NOTE: J1.30 GROUNDED ON BOTH MLB AND FLEX SIDE - RADAR://12828034</text>
<text x="61.9" y="169.9">AP_TO_I2C2_SCL</text>
<text x="192.4" y="171.4">PCB: PLACE THESE AT J1 CONN</text>
<text x="233.4" y="171.7">PGND_IRLED_DRAIN</text>
<text x="60.7" y="184.4">PP3V0_PROX_ALS</text>
<text x="63.4" y="186.5">0.25 MA</text>
<text x="339.5" y="186.3">CUMULUS_TO_PROX_TX_EN_BUFF</text>
<text x="279.1" y="203.5">IRLED = 104-128MA</text>
<text x="350.4" y="205.1">PP3V0_PROX_IRLED</text>
<text x="290.1" y="212.5">SPECIAL Z = 0.60 MM MAX</text>
<text x="198.5" y="237.4">NO_XNET_CONNECTION=TRUE</text>
<text x="212.9" y="242.7">CODEC_TO_RCVR_TP_P</text>
<text x="58.3" y="251.1">CODEC_TO_RCVR_P</text>
<text x="144.4" y="250.6">CODEC_TO_RCVR_CONN_P</text>
<text x="212.9" y="251.1">CODEC_TO_RCVR_TP_N</text>
<text x="58.3" y="253.5">CODEC_TO_RCVR_N</text>
<text x="144.9" y="254.2">CODEC_TO_RCVR_CONN_N</text>
<text x="194.3" y="255">NO_XNET_CONNECTION=TRUE</text>
</g>
<g font-size="1.6">
<text x="146.9" y="99.6">CUMULUS_TO_PROX_RX_EN_1V8_CONN</text>
<text x="57.9" y="132.4">CUMULUS_TO_PROX_RX_EN_1V8</text>
</g>
<g font-size="1.4">
<text x="90.3" y="31.4">1</text>
<text x="95" y="33.9">01005</text>
<text x="104" y="31.4">2</text>
<text x="113.7" y="35">1</text>
<text x="113.7" y="40.4">2</text>
<text x="115.8" y="40.9">NP0-C0G</text>
<text x="115.8" y="39.7">6.3V</text>
<text x="115.8" y="38.6">5%</text>
<text x="320" y="40.9">90-OHM-50MA</text>
<text x="88.5" y="47.1">1</text>
<text x="102.2" y="47.1">2</text>
<text x="115.8" y="42.1">01005</text>
<text x="318.3" y="43.5">1</text>
<text x="321" y="42.4">TCM0605-1</text>
<text x="331.9" y="43.5">4</text>
<text x="93.2" y="49.6">01005</text>
<text x="113.7" y="50.2">1</text>
<text x="115.8" y="53.8">5%</text>
<text x="318.3" y="49.6">2</text>
<text x="331.9" y="49.6">3</text>
<text x="113.7" y="55.6">2</text>
<text x="115.8" y="56.1">NP0-C0G</text>
<text x="115.8" y="54.9">6.3V</text>
<text x="115.8" y="57.3">01005</text>
<text x="318.3" y="56.8">1</text>
<text x="320" y="54.2">90-OHM-50MA</text>
<text x="321" y="55.7">TCM0605-1</text>
<text x="331.9" y="56.8">4</text>
<text x="88.5" y="61.7">1</text>
<text x="93.2" y="64.2">01005</text>
<text x="102.2" y="61.7">2</text>
<text x="113.7" y="65.9">1</text>
<text x="318.3" y="62.9">2</text>
<text x="331.9" y="62.9">3</text>
<text x="113.7" y="71.3">2</text>
<text x="115.8" y="71.8">NP0-C0G</text>
<text x="115.8" y="70.6">6.3V</text>
<text x="115.8" y="69.5">5%</text>
<text x="198" y="71.5">39</text>
<text x="115.8" y="73">01005</text>
<text x="198" y="73.9">35</text>
<text x="208.1" y="73.9">36</text>
<text x="299.5" y="77.4">1</text>
<text x="302.5" y="73.8">1</text>
<text x="306.2" y="76.3">01005-1</text>
<text x="316.1" y="73.8">2</text>
<text x="319.8" y="76.8">1</text>
<text x="86.7" y="78">1</text>
<text x="91.4" y="80.5">01005</text>
<text x="100.3" y="78">2</text>
<text x="113.7" y="82.2">1</text>
<text x="199.1" y="80">1</text>
<text x="199.1" y="82.4">3</text>
<text x="208.1" y="80">2</text>
<text x="208.1" y="82.4">4</text>
<text x="291.3" y="83.3">NP0-C0G</text>
<text x="294.3" y="82.2">6.3V</text>
<text x="296.2" y="81.1">5%</text>
<text x="299.5" y="82.8">2</text>
<text x="319.8" y="82.2">2</text>
<text x="322" y="80.5">20%</text>
<text x="322" y="82.7">X5R</text>
<text x="322" y="83.9">402</text>
<text x="322" y="81.6">6.3V</text>
<text x="113.7" y="87.7">2</text>
<text x="115.8" y="88.2">NP0-C0G</text>
<text x="115.8" y="87">6.3V</text>
<text x="115.8" y="85.9">5%</text>
<text x="115.8" y="89.4">01005</text>
<text x="199.1" y="87.2">7</text>
<text x="199.1" y="89.7">9</text>
<text x="199.1" y="84.8">5</text>
<text x="208.1" y="87.2">8</text>
<text x="208.1" y="84.8">6</text>
<text x="208.1" y="89.7">10</text>
<text x="293.4" y="84.5">01005</text>
<text x="198" y="92.1">11</text>
<text x="198" y="94.5">13</text>
<text x="208.1" y="92.1">12</text>
<text x="208.1" y="94.5">14</text>
<text x="320.6" y="93.8">1</text>
<text x="334.3" y="93.8">2</text>
<text x="87.9" y="99.3">2</text>
<text x="93" y="101.8">01005</text>
<text x="101.6" y="99.3">1</text>
<text x="198" y="101.8">19</text>
<text x="198" y="99.3">17</text>
<text x="198" y="96.9">15</text>
<text x="208.1" y="96.9">16</text>
<text x="208.1" y="99.3">18</text>
<text x="208.1" y="101.8">20</text>
<text x="299" y="101">20%</text>
<text x="303.1" y="97.4">1</text>
<text x="313.2" y="101">5%</text>
<text x="316.4" y="97.4">1</text>
<text x="324.3" y="96.3">01005-1</text>
<text x="105.7" y="107.6">6.3V</text>
<text x="106.8" y="106.5">20%</text>
<text x="110.9" y="102.9">1</text>
<text x="119.1" y="107.6">6.3V</text>
<text x="121.1" y="106.5">5%</text>
<text x="124.3" y="102.9">1</text>
<text x="198" y="106.6">23</text>
<text x="198" y="104.2">21</text>
<text x="208.1" y="104.2">22</text>
<text x="208.1" y="106.6">24</text>
<text x="294" y="103.3">X5R-CERM</text>
<text x="297" y="104.6">01005</text>
<text x="297.9" y="102.1">6.3V</text>
<text x="303.1" y="102.9">2</text>
<text x="308.3" y="103.3">NP0-C0G</text>
<text x="310.3" y="104.6">01005</text>
<text x="311.2" y="102.1">6.3V</text>
<text x="316.4" y="102.9">2</text>
<text x="103.8" y="110">0201-1</text>
<text x="106.8" y="108.8">X5R</text>
<text x="110.9" y="108.3">2</text>
<text x="116.2" y="108.8">NP0-C0G</text>
<text x="118.2" y="110">01005</text>
<text x="124.3" y="108.3">2</text>
<text x="198" y="111.4">27</text>
<text x="198" y="113.9">29</text>
<text x="198" y="109.1">25</text>
<text x="208.1" y="111.4">28</text>
<text x="208.1" y="113.9">30</text>
<text x="208.1" y="109.1">26</text>
<text x="274.3" y="111.4">1</text>
<text x="286.4" y="111.4">1</text>
<text x="113.1" y="118.6">1</text>
<text x="198" y="116.4">31</text>
<text x="198" y="118.7">33</text>
<text x="208.1" y="116.4">32</text>
<text x="208.1" y="118.7">34</text>
<text x="274.3" y="116.8">2</text>
<text x="276.5" y="117.3">NP0-C0G</text>
<text x="276.5" y="115">5%</text>
<text x="276.5" y="116.1">6.3V</text>
<text x="276.5" y="118.5">01005</text>
<text x="286.4" y="116.8">2</text>
<text x="288.6" y="114.8">01005</text>
<text x="307.3" y="115.3">1</text>
<text x="309.2" y="119">1/32W</text>
<text x="310.7" y="117.8">1%</text>
<text x="315" y="115.3">2</text>
<text x="113.1" y="124.1">2</text>
<text x="115.2" y="124.6">NP0-C0G</text>
<text x="115.2" y="122.3">5%</text>
<text x="115.2" y="123.4">6.3V</text>
<text x="115.2" y="125.8">01005</text>
<text x="198" y="124.8">37</text>
<text x="208.1" y="124.8">38</text>
<text x="309.2" y="121.4">01005</text>
<text x="310.7" y="120.2">MF</text>
<text x="327.7" y="123.5">1</text>
<text x="87.3" y="131.9">2</text>
<text x="100.9" y="131.9">1</text>
<text x="198" y="127.2">40</text>
<text x="307.3" y="129.1">1</text>
<text x="310.7" y="131.7">1%</text>
<text x="315" y="129.1">2</text>
<text x="327.7" y="128.9">2</text>
<text x="329.9" y="129.4">NP0-C0G</text>
<text x="329.9" y="128.2">6.3V</text>
<text x="329.9" y="127.1">5%</text>
<text x="329.9" y="130.7">01005</text>
<text x="92.3" y="136.9">01005</text>
<text x="112.4" y="136.2">1</text>
<text x="273.9" y="137.7">1</text>
<text x="277" y="135.6">SM</text>
<text x="281.1" y="137.7">2</text>
<text x="309.2" y="133">1/32W</text>
<text x="309.2" y="135.3">01005</text>
<text x="310.7" y="134.1">MF</text>
<text x="112.4" y="141.7">2</text>
<text x="114.6" y="139.8">5%</text>
<text x="114.6" y="140.9">6.3V</text>
<text x="114.6" y="142.2">NP0-C0G</text>
<text x="114.6" y="143.4">01005</text>
<text x="304.9" y="143.5">1</text>
<text x="318.5" y="143.5">2</text>
<text x="83.6" y="147.7">1</text>
<text x="97.3" y="147.7">2</text>
<text x="266.4" y="147.7">1</text>
<text x="279.7" y="147.7">1</text>
<text x="309.6" y="146">01005</text>
<text x="327.1" y="147.7">1</text>
<text x="88.3" y="152.7">01005</text>
<text x="266.4" y="153.2">2</text>
<text x="268.6" y="153.7">NP0-C0G</text>
<text x="268.6" y="154.9">01005</text>
<text x="268.6" y="152.4">6.3V</text>
<text x="268.6" y="151.3">5%</text>
<text x="279.7" y="153.2">2</text>
<text x="281.9" y="151.2">01005</text>
<text x="327.1" y="153.2">2</text>
<text x="329.2" y="151.3">20%</text>
<text x="329.2" y="153.7">X5R</text>
<text x="329.2" y="152.4">6.3V</text>
<text x="329.2" y="154.9">0201-1</text>
<text x="83.1" y="158.6">1</text>
<text x="96.7" y="158.6">2</text>
<text x="198" y="158">1</text>
<text x="200.2" y="161.6">01005-1</text>
<text x="248.8" y="161.1">1%</text>
<text x="251" y="156.8">1</text>
<text x="87.8" y="163.6">01005</text>
<text x="198" y="163.5">2</text>
<text x="245.9" y="162.2">1/20W</text>
<text x="247.8" y="164.7">201</text>
<text x="248.8" y="163.5">MF</text>
<text x="251" y="165.3">2</text>
<text x="82.5" y="169.5">1</text>
<text x="96.1" y="169.5">2</text>
<text x="112.4" y="172.6">1</text>
<text x="127.6" y="173.2">1</text>
<text x="142.7" y="173.2">1</text>
<text x="87.2" y="174.5">01005</text>
<text x="112.4" y="178">2</text>
<text x="114.6" y="177.3">6.3V</text>
<text x="114.6" y="176.2">5%</text>
<text x="114.6" y="178.5">NP0-C0G</text>
<text x="114.6" y="179.7">01005</text>
<text x="127.6" y="178.7">2</text>
<text x="129.8" y="179.1">NP0-C0G</text>
<text x="129.8" y="177.9">6.3V</text>
<text x="129.8" y="176.8">5%</text>
<text x="142.7" y="178.7">2</text>
<text x="144.9" y="179.1">NP0-C0G</text>
<text x="144.9" y="176.8">5%</text>
<text x="144.9" y="177.9">6.3V</text>
<text x="198.5" y="176.8">1</text>
<text x="251.3" y="177.9">3</text>
<text x="81.9" y="184.1">1</text>
<text x="95.5" y="184.1">2</text>
<text x="129.8" y="180.4">01005</text>
<text x="144.9" y="180.4">01005</text>
<text x="198.5" y="182.2">2</text>
<text x="200.7" y="180.4">01005-1</text>
<text x="262.2" y="184.9">DFN1006H4-3</text>
<text x="86.6" y="186.6">01005</text>
<text x="112.4" y="187.7">1</text>
<text x="114.6" y="191.4">20%</text>
<text x="127.6" y="187.7">1</text>
<text x="129.8" y="191.4">5%</text>
<text x="238.3" y="190.2">SYM_VER_1</text>
<text x="261.1" y="186.3">1</text>
<text x="270.1" y="189.5">1</text>
<text x="112.4" y="193.2">2</text>
<text x="114.6" y="193.7">X5R-CERM</text>
<text x="114.6" y="192.5">6.3V</text>
<text x="114.6" y="194.8">01005</text>
<text x="127.6" y="193.2">2</text>
<text x="129.8" y="193.7">NP0-C0G</text>
<text x="129.8" y="194.8">01005</text>
<text x="129.8" y="192.5">6.3V</text>
<text x="251.3" y="194.5">2</text>
<text x="271.3" y="196.2">MF</text>
<text x="271.3" y="193.7">5%</text>
<text x="271.3" y="197.4">01005</text>
<text x="271.3" y="195">1/32W</text>
<text x="270.1" y="198.1">2</text>
<text x="258.2" y="208.3">1</text>
<text x="265.9" y="208.3">1</text>
<text x="279.7" y="208.3">1</text>
<text x="250.1" y="214.2">NP0-C0G</text>
<text x="252.1" y="215.5">01005</text>
<text x="253.1" y="213">6.3V</text>
<text x="255" y="211.9">5%</text>
<text x="258.2" y="213.8">2</text>
<text x="265.9" y="213.8">2</text>
<text x="268" y="215.5">01005</text>
<text x="268" y="211.9">20%</text>
<text x="268" y="214.2">X5R-CERM</text>
<text x="268" y="213">6.3V</text>
<text x="279.7" y="213.8">2</text>
<text x="281.9" y="214.2">X5R</text>
<text x="281.9" y="211.9">20%</text>
<text x="281.9" y="215.5">402</text>
<text x="281.9" y="213">6.3V</text>
<text x="98.8" y="239.2">2</text>
<text x="112.4" y="239.2">1</text>
<text x="102.8" y="241.8">01005-1</text>
<text x="197.7" y="241.3">SHORT-10L-0.1MM-SM</text>
<text x="202.8" y="243">1</text>
<text x="209.3" y="243">2</text>
<text x="197.7" y="249.8">SHORT-10L-0.1MM-SM</text>
<text x="202.8" y="251.5">1</text>
<text x="209.3" y="251.5">2</text>
<text x="101.3" y="264.1">2</text>
<text x="105.3" y="266.6">01005-1</text>
<text x="114.9" y="264.1">1</text>
</g>
<g font-size="1">
<text x="59.4" y="31.9">7</text>
<text x="60" y="47.7">7</text>
<text x="370.2" y="45.9">7</text>
<text x="370.2" y="48.3">7</text>
<text x="371.7" y="59.2">7</text>
<text x="60.1" y="62.3">7</text>
<text x="371.7" y="61.7">7</text>
<text x="367.8" y="74.4">11</text>
<text x="370" y="74.4">20</text>
<text x="60" y="78.6">7</text>
<text x="367.9" y="94.3">2</text>
<text x="367.9" y="95.3">20</text>
<text x="369.3" y="94.3">3</text>
<text x="370.8" y="94.3">4</text>
<text x="372.3" y="94.3">5</text>
<text x="373.7" y="94.3">6</text>
<text x="375.2" y="94.3">7</text>
<text x="376.6" y="94.3">9</text>
<text x="378.1" y="94.3">11 13</text>
<text x="382.4" y="94.3">17</text>
<text x="384.6" y="94.3">18</text>
<text x="386.8" y="94.3">19</text>
<text x="55.9" y="99.9">11</text>
<text x="58.1" y="99.9">10</text>
<text x="219.3" y="106.5">21</text>
<text x="56.2" y="115.6">17</text>
<text x="369.6" y="119.2">9</text>
<text x="369.6" y="115.6">9</text>
<text x="55.7" y="132.5">17</text>
<text x="58.8" y="148.4">3</text>
<text x="370.8" y="144">9</text>
<text x="60" y="159.2">3</text>
<text x="60.6" y="170.1">3</text>
<text x="56.5" y="184.7">11</text>
<text x="58.7" y="184.7">10</text>
<text x="369.8" y="186.5">17</text>
<text x="369.4" y="205.1">11</text>
<text x="236.8" y="243.5">21</text>
<text x="57" y="251.4">9</text>
<text x="236.8" y="252">21</text>
<text x="57" y="253.8">9</text>
</g>
<g font-size=".8">
<text x="322.7" y="43.4">SYM_VER-2</text>
<text x="322.7" y="56.7">SYM_VER-2</text>
</g>
</svg>
